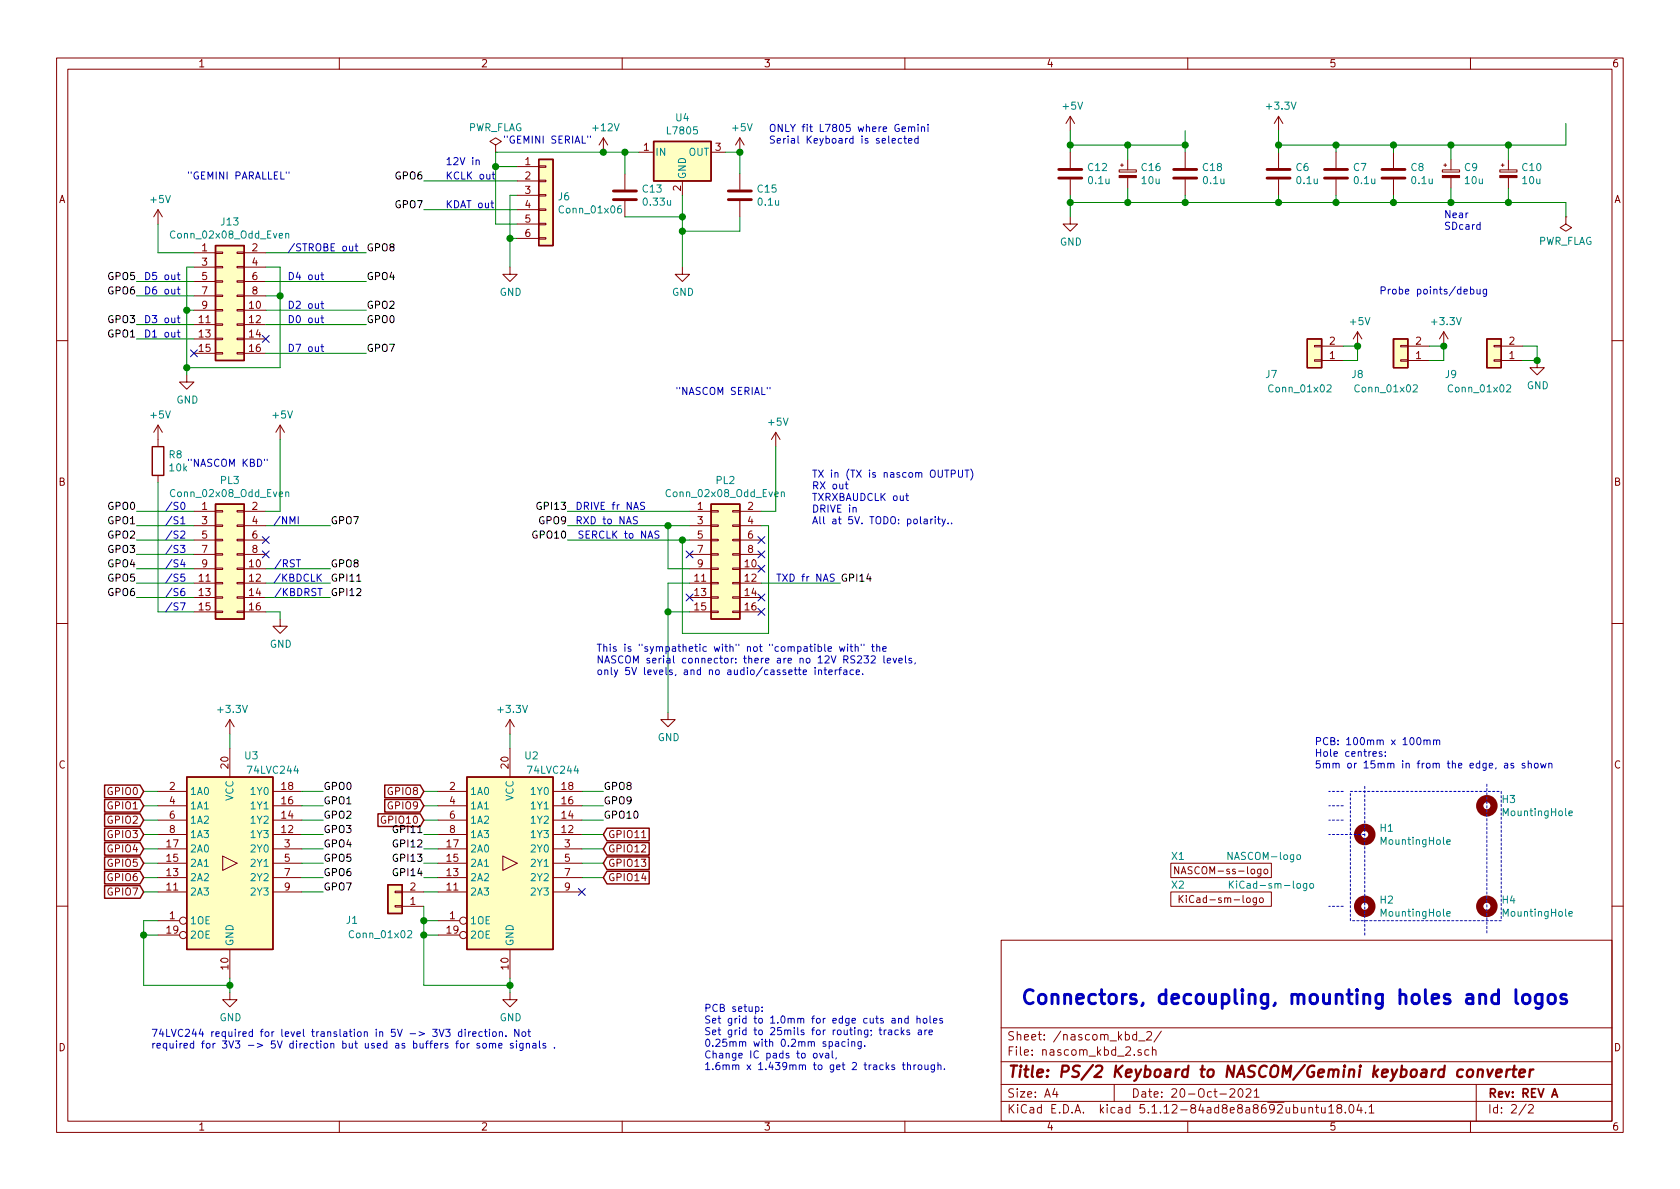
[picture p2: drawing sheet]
<svg xmlns="http://www.w3.org/2000/svg" width="297mm" height="210mm" viewBox="0 0 297 210" stroke-linecap="round" stroke-linejoin="round" font-family="sans-serif">
<g fill="none" stroke="#840000" stroke-width=".18">
<path d="M10 10.3h277v189.9h-277zM12 12.2h273v186.1h-273zM60 10.3v1.9M110 10.3v1.9M160 10.3v1.9M210 10.3v1.9M260 10.3v1.9M27.9 37.1v2.5M27.9 37.1l-.7 1.2M27.9 37.1l.8 1.2M87.6 25.6l1-.6-1-.6-1 .6 1 .6v1.3M87.6 26.9h.1"/>
<path d="M91.4 29.5h3.8M91.4 32h3.8M91.4 34.5h3.8M91.4 37.1h3.8M91.4 39.6h3.8M95.2 39.5h1.3v.2h-1.3zM95.2 37h1.3v.2h-1.3zM95.2 31.9h1.3v.2h-1.3zM95.2 29.3h1.3v.3h-1.3zM95.2 34.4h1.3v.3h-1.3zM106.7 24.4l-.8 1.2M106.7 24.4v2.5"/>
<path d="M106.7 24.4l.7 1.2M110.5 30.7v2.8M110.5 35.6v2.7M113 26.9h2.6M120.6 32v2.5M125.7 26.9h2.6M130.8 24.4l-.8 1.2M130.8 24.4v2.5M130.8 30.7v2.8M130.8 35.6v2.7M130.8 24.4l.8 1.2M189.2 38.3v1.3h1.3l-1.3 1.3-1.2-1.3h1.2"/>
<path d="M189.2 20.6v2.5M189.2 26.9v2.8M189.2 31.7v2.8M189.2 20.6l-.7 1.2M189.2 20.6l.8 1.2M197.9 30h3v.4h-3zM198.1 29.2h.5M198.4 29v.5M199.4 28.2v1.8M199.4 31.4v1.9M209.5 26.9v2.8M209.5 31.7v2.8"/>
<path d="M226.1 20.6l-.8 1.2M226.1 20.6v2.5M226.1 26.9v2.8M226.1 31.7v2.8M226.1 20.6l.7 1.2M236.2 26.9v2.8M236.2 31.7v2.8M246.4 26.9v2.8M246.4 31.7v2.8M255 30h3.1v.4h-3.1zM255.3 29.2h.5M255.5 29v.5"/>
<path d="M256.5 28.2v1.8M256.5 31.4v1.9M265.2 30h3v.4h-3zM265.4 29.2h.5M265.7 29v.5M266.7 28.2v1.8M266.7 31.4v1.9M276.9 38.3v1.3l1 .7-1 .6-1.1-.6 1.1-.7M276.9 38.3h.1M34.3 44.7h3.8M34.3 54.9h3.8M34.3 57.4h3.8"/>
<path d="M34.3 59.9h3.8M34.3 47.2h3.8M34.3 49.8h3.8M34.3 52.3h3.8M38.1 57.3h1.3v.2h-1.3zM38.1 59.8h1.3v.3h-1.3zM38.1 54.7h1.3v.3h-1.3zM38.1 49.7h1.3v.2h-1.3zM38.1 47.1h1.3v.3h-1.3zM38.1 44.6h1.3v.2h-1.3zM38.1 52.2h1.3v.2h-1.3zM41.9 57.3h1.3v.2h-1.3z"/>
<path d="M41.9 59.8h1.3v.3h-1.3zM41.9 54.7h1.3v.3h-1.3zM41.9 49.7h1.3v.2h-1.3zM41.9 47.1h1.3v.3h-1.3zM41.9 44.6h1.3v.2h-1.3zM41.9 52.2h1.3v.2h-1.3zM43.2 44.7h3.8M43.2 54.9h3.8M43.2 57.4h3.8M43.2 59.9h3.8M43.2 47.2h3.8M43.2 49.8h3.8"/>
<path d="M43.2 52.3h3.8M90.2 47.2v1.3h1.2l-1.2 1.3-1.3-1.3h1.3M91.4 42.2h3.8M95.2 42h1.3v.3h-1.3zM120.6 47.2v1.3h1.3l-1.3 1.3-1.2-1.3h1.2M240 58.7l-.7 1.2M240 58.7v2.5M240 58.7l.8 1.2M255.3 58.7l-.8 1.2M255.3 58.7v2.5M255.3 58.7l.7 1.2M10 60.2h2"/>
<path d="M27.9 75.2l-.7 1.2M27.9 75.2v3.8M27.9 75.2l.8 1.2M33 66.3v1.3h1.3l-1.3 1.2-1.3-1.2h1.3M34.3 62.5h3.8M38.1 62.4h1.3v.2h-1.3zM41.9 62.4h1.3v.2h-1.3zM43.2 62.5h3.8M49.5 75.2l-.7 1.2M49.5 75.2v2.5M49.5 75.2l.8 1.2M137.2 76.4l-.8 1.3"/>
<path d="M137.2 76.4v2.6M137.2 76.4l.7 1.3M232.4 61.1h1.3v.2h-1.3zM232.4 63.6h1.3v.3h-1.3zM233.7 63.7h3.8M233.7 61.2h3.8M247.6 61.1h1.3v.2h-1.3zM247.6 63.6h1.3v.3h-1.3zM248.9 63.7h3.8M248.9 61.2h3.8M264.2 61.1h1.2v.2h-1.2zM264.2 63.6h1.2v.3h-1.2z"/>
<path d="M265.4 63.7h3.8M265.4 61.2h3.8M271.8 63.7v1.3h1.2l-1.2 1.3-1.3-1.3h1.3M285 60.2h2M27.9 84.1v1.2M34.3 90.4h3.8M34.3 93h3.8M34.3 95.5h3.8M34.3 98h3.8M38.1 95.4h1.3v.2h-1.3zM38.1 92.8h1.3v.3h-1.3zM38.1 90.3h1.3v.2h-1.3z"/>
<path d="M38.1 97.9h1.3v.3h-1.3zM41.9 95.4h1.3v.2h-1.3zM41.9 92.8h1.3v.3h-1.3zM41.9 90.3h1.3v.2h-1.3zM41.9 97.9h1.3v.3h-1.3zM43.2 90.4h3.8M43.2 93h3.8M43.2 95.5h3.8M43.2 98h3.8M121.9 90.4h3.8M121.9 93h3.8M121.9 95.5h3.8"/>
<path d="M121.9 98h3.8M125.7 95.4h1.3v.2h-1.3zM125.7 92.8h1.3v.3h-1.3zM125.7 90.3h1.3v.2h-1.3zM125.7 97.9h1.3v.3h-1.3zM129.5 95.4h1.3v.2h-1.3zM129.5 92.8h1.3v.3h-1.3zM129.5 90.3h1.3v.2h-1.3zM129.5 97.9h1.3v.3h-1.3zM130.8 90.4h3.8M130.8 93h3.8M130.8 95.5h3.8"/>
<path d="M130.8 98h3.8M10 110.3h2M34.3 100.6h3.8M34.3 103.1h3.8M34.3 105.7h3.8M34.3 108.2h3.8M38.1 103h1.3v.2h-1.3zM38.1 105.5h1.3v.3h-1.3zM38.1 108.1h1.3v.2h-1.3zM38.1 100.5h1.3v.2h-1.3zM41.9 103h1.3v.2h-1.3zM41.9 105.5h1.3v.3h-1.3z"/>
<path d="M41.9 108.1h1.3v.2h-1.3zM41.9 100.5h1.3v.2h-1.3zM43.2 100.6h3.8M43.2 103.1h3.8M43.2 105.7h3.8M43.2 108.2h3.8M49.5 109.5v1.2h1.3l-1.3 1.3-1.2-1.3h1.2M121.9 100.6h3.8M121.9 103.1h3.8M121.9 105.7h3.8M121.9 108.2h3.8M125.7 103h1.3v.2h-1.3z"/>
<path d="M125.7 105.5h1.3v.3h-1.3zM125.7 108.1h1.3v.2h-1.3zM125.7 100.5h1.3v.2h-1.3zM129.5 103h1.3v.2h-1.3zM129.5 105.5h1.3v.3h-1.3zM129.5 108.1h1.3v.2h-1.3zM129.5 100.5h1.3v.2h-1.3zM130.8 100.6h3.8M130.8 103.1h3.8M130.8 105.7h3.8M130.8 108.2h3.8M285 110.3h2"/>
<path d="M27.9 139.9h5.1M40.6 127.2v2.6M40.6 132.3v5.1M40.6 127.2l-.7 1.3M40.6 127.2l.8 1.3M48.3 139.9h5M77.5 139.9h5M90.2 127.2v2.6M90.2 132.3v5.1M90.2 127.2l-.8 1.3M90.2 127.2l.7 1.3M97.8 139.9h5.1"/>
<path d="M118.1 126v1.2h1.3l-1.3 1.3-1.3-1.3h1.3M27.9 157.7h5.1M27.9 147.6h5.1M27.9 155.2h5.1M27.9 145h5.1M27.9 152.6h5.1M27.9 142.5h5.1M27.9 150.1h5.1M39.4 151.4l2.5 1.2-2.5 1.3zM48.3 157.7h5M48.3 147.6h5M48.3 155.2h5"/>
<path d="M48.3 145h5M48.3 152.6h5M48.3 142.5h5M48.3 150.1h5M69.8 157.6h1.3v.3h-1.3zM71.1 157.7h3.8M77.5 157.7h5M77.5 147.6h5M77.5 155.2h5M77.5 145h5M77.5 152.6h5M77.5 142.5h5"/>
<path d="M77.5 150.1h5M88.9 151.4l2.5 1.2-2.5 1.3zM97.8 157.7h5.1M97.8 147.6h5.1M97.8 155.2h5.1M97.8 145h5.1M97.8 152.6h5.1M97.8 142.5h5.1M97.8 150.1h5.1M113.5 148.1h.7M207 152.6h17.8v2.6h-17.8zM207 157.7h17.8v2.6h-17.8z"/>
<path d="M208.4 153.3v1.2l-.7-1.2v1.2M208.5 158.3v1.3M208.7 158.9l.5 .7M209.2 158.3l-.7 .8M222.1 158.8v1.1l-.2 .1h-.3M222.1 158.8h-.3l-.3 .2 .2 .6h.4M222.8 158.8h.3l.3 .2-.2 .6h-.3l-.2-.2zM223.6 153.7h.3l.3 .2-.2 .6h-.3l-.2-.2zM10 160.2h2M27.9 162.8h3.8M27.9 165.3h3.8M40.6 175.5v1.3h1.3l-1.3 1.2-1.2-1.2h1.2"/>
<path d="M40.6 167.9v5.1M69.8 160.1h1.3v.3h-1.3zM71.1 160.3h3.8M77.5 162.8h3.8M77.5 165.3h3.8M90.2 175.5v1.3h1.2l-1.2 1.2-1.3-1.2h1.3M90.2 167.9v5.1M177 166.3h108v32h-108zM285 160.2h2M60 198.3v1.9M110 198.3v1.9M160 198.3v1.9"/>
<path d="M177 194.8h108M177 191.8h108M177 187.8h108M177 181.8h108M186.5 192.5l-.4 1h1M186.8 193v1M197 191.8v3M201 183l-.4-.1-.3 .3v.6l.3 .1 .4-.1M201 182.4v1.5M201.3 184.1h1.2M201.8 185.7l-.4-.1-.2 .2 .1 .2 .5 .2v.3h-.6M202.8 182.6l.2-.2h.3l.3 .2v.2v.3l-.9 .8h.9"/>
<path d="M203.1 185.7l-.4-.1-.3 .3 .1 .6 .2 .1 .4-.1M203.8 185.7l.2-.1 .3 .1 .1 .9M203.8 185.1v1.5M205.3 182.3l-1.3 2M210 198.3v1.9M217.5 192.7l.2-.2h.4l.2 .5-.9 1h.9M219 192.7l.3-.2a.81 .81 0 0 1 .5 .6 .81 .81 0 0 1-.2 .8l-.2 .1a.79 .79 0 0 1-.4-1.3zM220.3 192.7l.2-.2h.4l.3 .5-.9 1h.9M221.8 193l.4-.5v1.5M221.8 194h.8M231.4 196l.2-.2 .4 .1 .1 .9M231.4 195.8v1"/>
<path d="M232.6 195.8h.5M232.8 195.3v1.3l.3 .2M233.7 195.8v.8a.37 .37 0 0 0 .6 .1M234.3 195.8v1M234.9 195.8l.5-.5v1.5M234.9 196.8h.9M236.7 196l-.3-.3 .1-.3a.48 .48 0 0 1 .7 .2l-.1 .3a.52 .52 0 0 0-.6 .2 .52 .52 0 0 0 0 .6l.4 .1 .3-.1a.48 .48 0 0 0-.1-.7h-.2M237.9 196.7v.1M238.7 195.5l.2-.2a.8 .8 0 0 1 .5 .8 .8 .8 0 0 1-.5 .7l-.2-.1-.2-.4zM240.3 195.2l-.4 1.1h1M240.6 195.8v1M241.4 196.7v.1"/>
<path d="M242.1 195.8l.4-.5v1.5M242.1 196.8h.8M260 198.3v1.9M261 191.8v6.5M269.8 195.2l-1.2 2M270.3 195.5l.2-.2h.3l.3 .5-.9 1h.9"/>
<circle cx="32.4" cy="165.3" r=".63"/>
<circle cx="32.4" cy="162.8" r=".63"/>
<circle cx="81.9" cy="162.8" r=".63"/>
<circle cx="81.9" cy="165.3" r=".63"/>
</g>
<path d="M274.4 194l.5-1.5 .5 1.5M274.5 193.6h.7" fill="none" stroke="#840000" stroke-width=".3"/>
<path d="M259.6 189.2a.54 .54 0 0 1 .9 .3l-.1 .6a.56 .56 0 0 1-.5 .4 .56 .56 0 0 1-.6-.4l.1-.6zM261.3 189.3a.52 .52 0 0 1 .9 .1l-.1 1M261.4 189.1l-.2 1.3M263 189.1l.3 1.3 .7-1.3M264.5 189.8l1-.2v-.4l-.6-.1-.3 .3v.9l.1 .1 .6-.1M266.4 189.1l-.1 1.3M267 189.1a.54 .54 0 0 0-.6 .4M267.4 189.1h.7M267.8 188.4l-.3 1.8 .1 .1 .4 .1M268.7 189.8l.9-.2v-.4h-.8l-.2 1 .3 .2 .5-.1M270.5 189.1l-.1 1.3M271.1 189.1a.5 .5 0 0 0-.6 .4" fill="none" stroke="#840000" stroke-width=".41"/>
<g fill="none" stroke="#840000" stroke-width=".51">
<path d="M108.5 35.3h4M108.5 33.8h4M128.8 35.3h4M128.8 33.8h4M187.2 31.5h4.1M187.2 30h4.1M207.5 31.5h4.1M207.5 30h4.1M224 31.5h4.1M224 30h4.1M234.2 31.5h4.1M234.2 30h4.1"/>
<path d="M244.3 31.5h4.1M244.3 30h4.1"/>
</g>
<g fill="none" stroke="#840000" stroke-width="1.3">
<circle cx="241.3" cy="147.6" r="1.27"/>
<circle cx="262.9" cy="142.5" r="1.27"/>
<circle cx="241.3" cy="160.3" r="1.27"/>
<circle cx="262.9" cy="160.3" r="1.27"/>
</g>
<g fill="none" stroke="#008484" stroke-width=".18">
<path d="M109.8 36.4l-.4 .1a.87 .87 0 0 0 0 1.2l.5-.2v-.5l-.5-.1-.2 .2M50.5 41.4l.2-.1h.3l.1 .8M50.5 41.3v.8M234.6 68.2l.5-.2 .3 .4-.1 .2-.7 .7h.8M249.9 68.2l.5-.2 .2 .4-.1 .2-.7 .7h.8M266.4 68.2l.5-.2 .2 .4v.2l-.8 .7h.8M50.5 87.1l.2-.1h.3l.1 .8M50.5 87v.8M138.2 87.1l.1-.1h.3l.1 .8M138.2 87v.8M217.4 155.8v1.3M217.6 156.4l.5 .7"/>
<path d="M218.1 155.8l-.7 .7M229.3 151.3l.2-.2 .4 .2v.5l-.1 .1-.3 .1-.2-.1zM231 156.2v1.2l-.2 .1-.3-.1M231 156.3l-.3-.1-.3 .3 .2 .5h.4M231.7 156.3l.3-.1 .3 .3-.2 .5-.3 .1-.2-.3zM255.8 148.9l.6-.1v-.3h-.4l-.2 .2 .1 .6h.5M277.4 143.8l.6-.1v-.2l-.4-.1-.2 .2 .1 .6h.5M72.1 164.7l.5-.1 .2 .3-.1 .2-.7 .7h.8M255.8 161.6l.6-.1v-.3h-.4l-.2 .2 .1 .6h.5M277.4 161.6l.6-.1v-.3h-.4l-.2 .2 .1 .6h.5"/>
</g>
<g fill="#840000" stroke="#840000" stroke-width=".18">
<path d="M197.9 31h3v.4h-3z"/>
<path d="M265.2 31h3v.4h-3z"/>
<path d="M255 31h3.1v.4h-3.1z"/>
</g>
<g fill="#ffffc2" stroke="#ffffc2" stroke-width=".18">
<path d="M125.7 89.1h5.1v20.4h-5.1z"/>
<path d="M38.1 89.1h5.1v20.4h-5.1z"/>
<path d="M95.2 28.2h2.6v15.2h-2.6z"/>
<path d="M38.1 43.4h5.1v20.3h-5.1z"/>
<path d="M68.6 156.5h2.5v5h-2.5z"/>
<path d="M82.5 137.4h15.3v30.5h-15.3z"/>
<path d="M33 137.4h15.3v30.5h-15.3z"/>
<path d="M262.9 59.9h2.5v5.1h-2.5z"/>
<path d="M246.4 59.9h2.5v5.1h-2.5z"/>
<path d="M231.1 59.9h2.6v5.1h-2.6z"/>
<path d="M115.6 25h10.1v7h-10.1z"/>
</g>
<g fill="none" stroke="#840000" stroke-width=".25">
<path d="M95.2 28.2h2.6v15.2h-2.6zM115.6 25h10.1v7h-10.1zM38.1 43.4h5.1v20.3h-5.1zM231.1 59.9h2.6v5.1h-2.6zM246.4 59.9h2.5v5.1h-2.5zM262.9 59.9h2.5v5.1h-2.5zM26.9 79h2.1v5.1h-2.1zM38.1 89.1h5.1v20.4h-5.1zM125.7 89.1h5.1v20.4h-5.1zM18.5 138.8h6.3l.6 1.1-.6 1.2h-6.3zM33 137.4h15.3v30.5h-15.3zM68 138.8h6.3l.6 1.1-.6 1.2h-6.3z"/>
<path d="M82.5 137.4h15.3v30.5h-15.3zM18.5 141.4h6.3l.6 1.1-.6 1.1h-6.3zM18.5 143.9h6.3l.6 1.1-.6 1.1h-6.3zM18.5 146.5h6.3l.6 1.1-.6 1.1h-6.3zM18.5 149h6.3l.6 1.1-.6 1.1h-6.3zM18.5 151.5h6.3l.6 1.1-.6 1.2h-6.3zM18.5 154.1h6.3l.6 1.1-.6 1.1h-6.3zM18.5 156.6h6.3l.6 1.1-.6 1.1h-6.3zM66.8 143.9h7.5l.6 1.1-.6 1.1h-7.5zM68 141.4h6.3l.6 1.1-.6 1.1h-6.3zM68.6 156.5h2.5v5h-2.5zM107.3 146.5h7.5v2.2h-7.5l-.6-1.1z"/>
<path d="M107.3 149h7.5v2.2h-7.5l-.6-1.1zM107.3 151.5h7.5v2.3h-7.5l-.6-1.2zM107.3 154.1h7.5v2.2h-7.5l-.6-1.1z"/>
</g>
<path d="M237.5 139.9h-2.6M238.8 139.9h26.6M262.9 138.7v26.6M265.4 139.9v22.9M237.5 145h-2.6M237.5 142.5h-2.6M241.3 147.6h-6.4M237.5 160.3h-2.6M238.8 162.8v-22.9M241.3 165.3v-26.6M265.4 162.8h-26.6" fill="none" stroke="#0000c2" stroke-width=".18" stroke-dasharray=".4 .4"/>
<g fill="none" stroke="#008400" stroke-width=".18">
<path d="M27.9 39.6v5.1h6.4M74.9 37.1h16.5M74.9 32h16.5M87.6 29.5h3.8M91.4 34.5h-1.2v12.7M110.5 26.9v3.8M110.5 38.3h10.1M113 26.9h-25.4v12.7h3.8M120.6 34.5v12.7M128.3 26.9h2.5v3.8M130.8 38.3v2.6h-10.2M189.2 23.1v3.8"/>
<path d="M189.2 34.5v3.8M189.2 25.6h20.3M189.2 35.8h87.7v2.5M199.4 25.6v2.6M199.4 33.3v2.5M209.5 23.1v3.8M209.5 34.5v1.3M226.1 23.1v3.8M226.1 34.5v1.3M236.2 25.6v1.3M236.2 34.5v1.3M246.4 25.6v1.3"/>
<path d="M246.4 34.5v1.3M256.5 25.6v2.6M256.5 33.3v2.5M266.7 25.6v2.6M266.7 33.3v2.5M276.9 21.8v3.8h-50.8M24.1 57.4h10.2M24.1 49.8h10.2M24.1 59.9h10.2M24.1 52.3h10.2M33 54.9h1.3M34.3 47.2h-1.3v19.1"/>
<path d="M47 44.7h17.8M47 54.9h17.8M47 57.4h17.8M47 49.8h17.8M47 52.3h2.5M47 47.2h2.5v17.8h-16.5M90.2 42.2h1.2M47 62.5h17.8M49.5 77.7v12.7h-2.5M137.2 79v11.4h-2.6M237.5 61.2h2.5v2.5h-2.5M252.7 61.2h2.6v2.5h-2.6"/>
<path d="M269.2 61.2h2.6v2.5h-2.6M24.1 93h10.2M24.1 95.5h10.2M24.1 90.4h10.2M24.1 98h10.2M27.9 85.3v22.9h6.4M47 93h11.4M100.3 93h21.6M100.3 95.5h21.6M100.3 90.4h21.6M118.1 93v7.6h3.8M134.6 93h1.3v19h-15.3v-16.5"/>
<path d="M24.1 103.1h10.2M24.1 100.6h10.2M24.1 105.7h10.2M47 103.1h11.4M47 100.6h11.4M47 105.7h11.4M47 108.2h2.5v1.3M118.1 108.2h3.8M121.9 103.1h-3.8v22.9M134.6 103.1h14M25.4 139.9h2.5M40.6 129.8v2.5"/>
<path d="M53.3 139.9h3.8M74.9 139.9h2.6M90.2 129.8v2.5M102.9 139.9h3.8M25.4 145h2.5M25.4 142.5h2.5M25.4 157.7h2.5M25.4 155.2h2.5M25.4 152.6h2.5M25.4 147.6h2.5M25.4 150.1h2.5M53.3 145h3.8"/>
<path d="M53.3 142.5h3.8M53.3 157.7h3.8M53.3 155.2h3.8M53.3 152.6h3.8M53.3 147.6h3.8M53.3 150.1h3.8M74.9 145h2.6M74.9 142.5h2.6M74.9 157.7h2.6M74.9 155.2h2.6M74.9 152.6h2.6M74.9 147.6h2.6"/>
<path d="M74.9 150.1h2.6M102.9 145h3.8M102.9 142.5h3.8M102.9 155.2h3.8M102.9 152.6h3.8M102.9 147.6h3.8M102.9 150.1h3.8M25.4 165.3h2.5M27.9 162.8h-2.5v11.4h15.2M40.6 173v2.5M74.9 160.3v13.9h15.3M74.9 162.8h2.6"/>
<path d="M74.9 165.3h2.6M90.2 173v2.5"/>
</g>
<path d="M63.1 102.8h.7" fill="none" stroke="#000" stroke-width=".18"/>
<path d="M268 175v2.1l.1 .3 .3 .1M269.4 175.9a.7 .7 0 0 1 1.1 .4v.7a.68 .68 0 0 1-.7 .5 .68 .68 0 0 1-.6-.5v-.7zM272.6 175.8v2a.69 .69 0 0 1-1 .4M272.6 175.9a.79 .79 0 0 0-1.2 .4v.7l.2 .3a.79 .79 0 0 0 1 .1M273.8 176.1a.69 .69 0 0 1 1.2 .2v.7a.67 .67 0 0 1-.6 .5 .67 .67 0 0 1-.7-.5zM276.9 175.9a.61 .61 0 0 0-1 .3l.2 .3 .6 .2 .2 .1 .1 .2-.1 .4-.2 .1-.8-.1" fill="none" stroke="#0000c2" stroke-width=".51"/>
<g fill="none" stroke="#0000c2" stroke-width=".18">
<path d="M50.6 30.4v.3M51.1 30.4v.3M84.2 28.4l.2-.1h.3v.8M86.8 35.9h.5M87 35.5v1.1l.3 .1M87 30.8h.5M87.2 30.4v1.1l.3 .2M103.9 24v.3M104.4 24v.3M157.7 24.9l.6-.1v-.3h-.4l-.2 .2 .1 .6h.5M159.4 24.5h-.3l-.3 .2 .1 .6h.5M159.5 22.8l.6-.1-.1-.2-.3-.1-.2 .2v.6h.5"/>
<path d="M159.8 24.5h.5M160 24v1.1l.3 .2M160.6 22.5l.2-.1 .3 .1 .1 .8M160.6 24.9l.6-.1v-.3h-.4l-.2 .2 .1 .6h.5M160.6 22.4v.9M161.2 22.6l.2-.2 .2 .1 .1 .8M162.3 22v.1M162.3 24.5h-.3l-.3 .2 .1 .6h.5M162.3 22.4v.9M162.3 24v1.3M162.9 22.5l.2-.1 .3 .1 .1 .8M162.9 22.4v.9"/>
<path d="M164.1 22v.1M164.1 22.4v.9M261.7 39.8l-.4-.1-.2 .2 .1 .6h.5M261.7 39.3v1.3M31.3 56.2h.5M31.3 48.6h.5M31.3 51.1h.5M31.3 58.8h.5M31.5 48.2v1.1l.3 .1M31.5 50.7v1.1l.3 .2M31.5 55.8v1.1l.3 .2M31.5 58.3v1.1l.3 .2"/>
<path d="M56.7 56.2h.5M56.7 53.7h.5M56.7 48.6h.5M56.9 55.8v1.1l.3 .2M56.9 53.3v1.1l.3 .1M56.9 48.2v1.1l.3 .1M61.8 43.5l.1 .8 .3 .1 .2-.2M62.4 43.5v.9M62.8 43.5h.5M63 43.1v1.1l.3 .2M260 51.2l.3-.1 .3 .3-.1 .5h-.5M260 50.7v1.3"/>
<path d="M261.1 51.1l.1 .8 .3 .1 .2-.1M261.7 51.1v.9M262.8 51.1v1.1l-.2 .2-.3-.1M262.8 51.2l-.3-.1-.3 .3 .2 .5h.4M56.7 61.3h.5M56.9 60.9v1.1l.3 .1M136.1 68.5v.3M30.4 96.4l-1.1 1.6M30.4 93.8l-1.1 1.7M30.4 91.3l-1.1 1.6M30.4 88.8l-1.1 1.6M30.4 98.9l-1.1 1.7"/>
<path d="M46.8 81.2v.3M47.2 81.2v.3M49.7 98.9l-1.1 1.7M52.7 91.4v1.2M102.1 88.8a.64 .64 0 0 1 .7 .7 .64 .64 0 0 1-.7 .6zM102.1 92h.6l.1-.2-.1-.3-.2-.1h-.4v1.2M102.4 92l.4 .6M103.1 94l-.5-.1-.2 .1v.4l.6 .2 .1 .3-.3 .3-.4-.1M149.4 85.6h.5M149.6 85.2v1.1l.3 .2M150.8 89.9l.2-.2 .3 .1 .1 .8M160.1 87.7h.5"/>
<path d="M160.3 87.2v1.1l.3 .2M164.6 91.8v.8M164.9 91.8h-.2l-.1 .2M165.4 91.4v.1M165.4 91.8v.8M165.8 91.8h.4M165.9 91.4v1.1l.3 .1M166.5 91.8l.4 .8M167.2 91.8l-.5 1.1-.2 .2M167.6 92.5v.1M168.2 83.8l.7-.1v-.4l-.2-.2h-.5v1.3M168.2 92.5v.1"/>
<path d="M169.5 83.1v1.1l.2 .2h.3l.2-.2v-1.1M170.6 83.1h.7M171 83.1v1.3M171.6 83a1.4 1.4 0 0 1 0 1.9M30.4 104l-1.1 1.6M30.4 101.5l-1.1 1.6M30.4 106.5l-1.1 1.7M49.6 101.5l-1.1 1.6M49.7 104l-1.1 1.6M144.1 118.5v.8M144.7 118.6l.2-.1h.3l.1 .8M144.7 118.5v.8"/>
<path d="M145.7 118.5h.5M145.8 113.9v1.1l.2 .2M145.9 118v1.1l.3 .2M146.4 114.8l.6-.2v-.2l-.4-.1-.2 .2 .1 .6h.5M146.5 118.9l.6-.1v-.3h-.4l-.2 .1 .1 .6h.5M147.5 101.6l-.5-.1-.2 .1 .1 .5 .5 .2 .1 .3-.2 .2-.5-.1M147.7 118.5v.8M148.1 118.5l-.4 .2M148.3 118.5h.5M148.4 114.3l.3 .9 .2-.6 .2 .6 .3-.9M148.8 118l-.3 .2v1.1M149.2 118.5h.5v.8"/>
<path d="M149.7 118.8h-.4l-.2 .2 .1 .2h.5M149.9 113.9v.1M149.9 114.3v.9M150.3 114.3h.5M150.5 113.9v1.1l.3 .2M150.9 118.5h-.4l-.2 .2 .1 .5h.5M151.2 114.5l.2-.2 .3 .1v.8M151.2 113.9v1.3M151.4 118.9l.6-.1-.1-.3h-.3l-.2 .1v.6h.5M151.6 116.1l.5-.1 .2 .3-.7 .9h.7M152.3 113.9v.3M152.5 119.2v.1"/>
<path d="M152.8 116h.7l-.4 .5 .4 .1-.1 .6h-.4l-.2-.1M152.8 113.9v.3M154 116.1l.5-.1 .2 .1 .1 .2-.1 .2-.7 .7h.8M154.1 114.3h.5M154.3 113.9v1.1l.3 .2M155 114.5l.2-.2 .3 .1v.8M155 113.9v1.3M156.1 114.8l.6-.2-.1-.2-.3-.1-.2 .2 .1 .6h.4M156.3 116v1.1l.2 .1M156.9 116.8l.6-.1-.1-.2-.4-.1-.1 .2v.6h.5M157.9 116.4l.3 .8 .3-.8M158.9 116.8l.6-.1v-.2l-.4-.1-.2 .2 .1 .6h.5"/>
<path d="M160.1 116v1.1l.2 .1M161.2 116.5l-.3-.1-.2 .2 .1 .2 .4 .1v.3h-.5M161.8 117.2l-.1 .2M242.7 133.3l.7-.1-.1-.2-.4-.1-.2 .2 .1 .6h.5M244.3 133l-.3-.1-.2 .2 .1 .2 .4 .1v.3h-.5M244.9 133.6v.2M244.9 133v.1M250.6 130.6l.2-.2a.67 .67 0 0 1 .4 .7 .67 .67 0 0 1-.4 .6l-.3-.2v-.3zM251.8 131l.1-.1h.3l.1 .8M251.8 130.9v.8M252.3 131l.2-.1h.3l.1 .8M253.5 131l.1-.1h.3l.1 .8"/>
<path d="M253.5 130.9v.8M254 131l.2-.1h.3l.1 .8M266 135h.5l.1 .8M266.6 135.3h-.4l-.2 .2v.3h.6M267.6 135h-.3l-.2 .1 .1 .2 .4 .2v.3h-.5M269.6 135h-.3l-.2 .1 .1 .2 .4 .2v.3h-.5M270.2 135.1l.2-.1h.3l.1 .8M270.2 134.5v1.3M271.3 135.1l.3-.1h.3l.1 .2-.1 .6h-.3l-.3-.1zM272.4 135l.2 .8 .3-.6 .2 .6 .3-.8M273.8 135.1l.2-.1h.3l.1 .8M273.8 135v.8"/>
<path d="M133.6 178.1l.4-.1 .2 .3-.1 .5h-.5M134.7 178.7v.2M134.7 178.1v.1M160.6 179.6v1.3M162.1 179.6v1.3M164.4 179.6v1.1l.2 .2M78.8 182h.8l-.4 .5 .3 .1v.6l-.5 .1-.2-.1M81.5 184.6l.1-.1 .4 .1 .1 .5-.2 .2h-.3l-.1-.1zM81.6 182.5l-.3-.1-.2 .3 .1 .5h.4M81.6 182v1.3M82.2 182v.1M82.2 182.4v.9"/>
<path d="M82.6 184.5v.8M82.9 182.4v.9M83 184.5l-.4 .2M83.2 182.4l-.3 .3M83.6 182.8l.6-.1-.1-.2-.3-.1-.2 .2v.6h.5M84.8 184.6l-.3-.1-.2 .2 .1 .2 .4 .1v.3h-.5M85.3 182.5l-.4-.1-.2 .3 .1 .5h.5M85.4 184.6l.4-.1 .2 .2-.1 .6h-.3l-.2-.1zM85.6 182.4h.5M85.8 182v1.1l.3 .2M86.5 182v.1M86.5 184.6l.2-.1 .3 .1 .1 .7"/>
<path d="M86.5 182.4v.9M86.5 184.5v.8M87.1 184.7l.2-.2 .3 .1v.7M87.2 182.5l.3-.1 .3 .3-.2 .5-.3 .1-.2-.1zM88.2 184.9l.6-.1-.1-.2-.3-.1-.2 .2v.6h.5M88.3 182.6l.2-.2 .3 .1v.8M88.3 182.4v.9M89.5 183.2v.1M90.7 184.6l-.3-.1-.2 .2 .1 .2 .4 .1v.3h-.5M91.3 184.1v.1M91.3 184.5v.8M91.7 182v1.3l-.7-1.3v1.3"/>
<path d="M92.4 182.5l.3-.1 .3 .3-.2 .5-.3 .1-.2-.2zM92.5 184.5v1l-.3 .3-.3-.1M92.5 184.6l-.4-.1-.2 .2 .1 .6h.5M93.1 184.6l.2-.1 .2 .1 .1 .7M93.1 184.5v.8M93.3 182.4h.5M93.5 182v1.1l.3 .2M94.2 184.6h.5l.1 .7M94.8 184.8l-.5 .1-.1 .1 .1 .3h.5M95.4 184.1v1.1l.2 .1M96.5 184.6l-.3-.1-.2 .2v.2l.5 .1v.3h-.5M98 185.2v.1"/>
<path d="M143.9 186.4l.2-.1 .3 .1 .1 .5-.2 .1-.2 .1-.2-.1zM144.9 186.3l.3 .8 .3-.8M146 186.3h.5v.8M146.5 186.6h-.4l-.2 .2 .1 .2h.5M147.1 185.8v1.1l.2 .2M147.8 184.2h.4l.1 .8M147.9 187l-.1 .3M148.3 184.5l-.4 .1-.2 .1 .1 .3h.5M149.4 184.2h-.3l-.3 .2 .1 .6h.5M150 184.2v.8M150.6 184.3l.2-.1h.3v.8M150.6 184.2v.8"/>
<path d="M152.3 184.2l-.1 1.1-.2 .2-.3-.1M152.3 184.2h-.4l-.2 .2 .1 .6h.5M152.9 184.9v.1M155.4 182.1h.5M155.6 181.7v1.1l.3 .2M156.3 182.1v.9M156.7 182.1l-.4 .3M157.1 182.2h.5l.1 .8M157.7 182.4l-.4 .1-.3 .2 .1 .2h.6M157.7 180.1h.5l.1 .8M158.1 188.4l-.3-.1-.1 .2v.2l.4 .1v.3h-.4M158.3 180.4h-.5l-.1 .2 .1 .3h.5"/>
<path d="M158.8 182.2l-.4-.1-.2 .3 .1 .5h.5M158.9 180.2l.2-.1h.3v.8M158.9 180.1v.8M159.4 181.7v1.3M159.5 182.5l.3 .5M159.5 188.3h.5M159.7 187.9v1.1l.3 .1M159.8 182.1l-.4 .5M160.5 188.4l.1-.1 .3 .1 .1 .7M160.5 187.9v1.2M160.6 180.1h-.4l-.2 .2 .1 .6h.5M160.8 182.2l-.3-.1-.2 .2 .1 .2 .4 .1v.3h-.5"/>
<path d="M161.6 188.3v.8M162 188.3l-.4 .2M162.1 180.2l.2-.1h.3l.1 .8M162.4 182.2h.5v.8M162.4 188.4l.3-.1 .3 .2-.1 .6h-.3l-.2-.1zM162.9 182.4l-.4 .1-.2 .2 .1 .2h.5M163.3 180.1h.4l.1 .1v.7h-.3l-.3-.2zM163.5 188.3l.1 .8h.3l.2-.1M163.5 182.1v.9M163.9 182.1l-.4 .3M164.1 188.3v.8M164.3 182.5l.6-.1-.1-.2-.4-.1-.1 .2v.6h.5"/>
<path d="M165 180.5l.7-.1-.1-.3h-.4l-.2 .2 .1 .6h.5M165.2 188.3v1l-.2 .3-.3-.1M165.2 188.4l-.3-.1-.3 .2 .1 .6h.5M165.8 188.4l.2-.1 .3 .1 .1 .7M165.8 187.9v1.2M166.6 180.1h-.3l-.2 .2 .1 .1 .4 .2v.3h-.5M167 189v.1"/>
</g>
<g fill="#008400" stroke="#008400" stroke-width=".25">
<circle cx="33" cy="54.9" r=".51"/>
<circle cx="266.7" cy="35.8" r=".51"/>
<circle cx="49.5" cy="52.3" r=".51"/>
<circle cx="33" cy="65" r=".51"/>
<circle cx="266.7" cy="25.6" r=".51"/>
<circle cx="256.5" cy="35.8" r=".51"/>
<circle cx="256.5" cy="25.6" r=".51"/>
<circle cx="246.4" cy="35.8" r=".51"/>
<circle cx="246.4" cy="25.6" r=".51"/>
<circle cx="90.2" cy="42.2" r=".51"/>
<circle cx="226.1" cy="25.6" r=".51"/>
<circle cx="236.2" cy="25.6" r=".51"/>
<circle cx="90.2" cy="174.2" r=".51"/>
<circle cx="236.2" cy="35.8" r=".51"/>
<circle cx="226.1" cy="35.8" r=".51"/>
<circle cx="189.2" cy="35.8" r=".51"/>
<circle cx="209.6" cy="35.8" r=".51"/>
<circle cx="118.1" cy="108.2" r=".51"/>
<circle cx="106.7" cy="26.9" r=".51"/>
<circle cx="271.8" cy="63.7" r=".51"/>
<circle cx="255.3" cy="61.2" r=".51"/>
<circle cx="74.9" cy="162.8" r=".51"/>
<circle cx="240" cy="61.2" r=".51"/>
<circle cx="40.6" cy="174.2" r=".51"/>
<circle cx="120.7" cy="95.5" r=".51"/>
<circle cx="209.6" cy="25.6" r=".51"/>
<circle cx="199.4" cy="35.8" r=".51"/>
<circle cx="189.2" cy="25.6" r=".51"/>
<circle cx="199.4" cy="25.6" r=".51"/>
<circle cx="25.4" cy="165.3" r=".51"/>
<circle cx="120.7" cy="40.9" r=".51"/>
<circle cx="120.7" cy="38.3" r=".51"/>
<circle cx="130.8" cy="26.9" r=".51"/>
<circle cx="110.5" cy="26.9" r=".51"/>
<circle cx="118.1" cy="93" r=".51"/>
<circle cx="74.9" cy="165.3" r=".51"/>
<circle cx="87.6" cy="29.5" r=".51"/>
</g>
<g fill="none" stroke="#000084" stroke-width=".18">
<path d="M46.4 59.3l1.2 1.2M47.6 59.3l-1.2 1.2M33.7 61.9l1.2 1.2M34.9 61.9l-1.2 1.2M46.4 94.9l1.2 1.2M46.4 97.4l1.2 1.2M47.6 94.9l-1.2 1.2M47.6 97.4l-1.2 1.2M121.3 97.4l1.2 1.2M122.5 97.4l-1.2 1.2M134 94.9l1.2 1.2M134 100l1.2 1.2"/>
<path d="M134 97.4l1.2 1.2M135.2 94.9l-1.2 1.2M135.2 100l-1.2 1.2M135.2 97.4l-1.2 1.2M121.3 105l1.2 1.3M122.5 105l-1.2 1.3M134 107.6l1.2 1.2M134 105l1.2 1.3M135.2 107.6l-1.2 1.2M135.2 105l-1.2 1.3M102.3 157.1l1.2 1.2M103.5 157.1l-1.2 1.2"/>
</g>
<text font-size="3.5" fill="#0000c2" x="180.3" y="177.6">Connectors, decoupling, mounting holes and logos</text>
<text font-size="2.8" fill="#840000" x="178" y="190.5">Title: PS/2 Keyboard to NASCOM/Gemini keyboard converter</text>
<g font-size="2.1" fill="#840000">
<text x="178" y="184">Sheet: /nascom_kbd_2/</text>
<text x="178" y="186.7">File: nascom_kbd_2.sch</text>
<text x="178" y="196.9">KiCad E.D.A. kicad 5.1.12-84ad8e8a8692ubuntu18.04.1</text>
<text x="178" y="194.1">Size: A4</text>
<text x="200" y="194.1">Date: 20-Oct-2021</text>
<text x="263" y="194.1">Rev: REV A</text>
<text x="263" y="196.9">Id: 2/2</text>
</g>
<g font-size="1.8" fill="#840000">
<text x="35" y="11.9">1</text>
<text x="85" y="11.9">2</text>
<text x="135" y="11.9">3</text>
<text x="185" y="11.9">4</text>
<text x="235" y="11.9">5</text>
<text x="285" y="11.9">6</text>
<text x="92.9" y="29.2">1</text>
<text x="113.8" y="26.7">1</text>
<text x="126.5" y="26.7">3</text>
<text x="10.4" y="35.9">A</text>
<text x="92.9" y="31.7">2</text>
<text x="92.9" y="34.3">3</text>
<text x="120.4" y="33.8" transform="rotate(-90 120.4 33.8)">2</text>
<text x="285.4" y="35.9">A</text>
<text x="92.9" y="36.8">4</text>
<text x="92.9" y="39.4">5</text>
<text x="92.9" y="41.9">6</text>
<text x="35.7" y="44.4">1</text>
<text x="35.7" y="47">3</text>
<text x="44.6" y="44.4">2</text>
<text x="44.6" y="47">4</text>
<text x="35.7" y="49.5">5</text>
<text x="35.7" y="52.1">7</text>
<text x="44.6" y="49.5">6</text>
<text x="44.6" y="52.1">8</text>
<text x="35.2" y="57.1">11</text>
<text x="35.2" y="59.7">13</text>
<text x="35.7" y="54.6">9</text>
<text x="44.1" y="54.6">10</text>
<text x="44.1" y="57.1">12</text>
<text x="44.1" y="59.7">14</text>
<text x="35.2" y="62.2">15</text>
<text x="44.1" y="62.2">16</text>
<text x="235.1" y="63.5">1</text>
<text x="235.1" y="61">2</text>
<text x="250.3" y="63.5">1</text>
<text x="250.3" y="61">2</text>
<text x="266.9" y="63.5">1</text>
<text x="266.9" y="61">2</text>
<text x="10.4" y="85.9">B</text>
<text x="285.4" y="85.9">B</text>
<text x="35.7" y="90.2">1</text>
<text x="35.7" y="92.7">3</text>
<text x="35.7" y="95.2">5</text>
<text x="44.6" y="90.2">2</text>
<text x="44.6" y="92.7">4</text>
<text x="44.6" y="95.2">6</text>
<text x="123.3" y="90.2">1</text>
<text x="123.3" y="92.7">3</text>
<text x="123.3" y="95.2">5</text>
<text x="132.2" y="90.2">2</text>
<text x="132.2" y="92.7">4</text>
<text x="132.2" y="95.2">6</text>
<text x="35.7" y="97.8">7</text>
<text x="35.7" y="100.3">9</text>
<text x="44.1" y="100.3">10</text>
<text x="44.6" y="97.8">8</text>
<text x="123.3" y="97.8">7</text>
<text x="123.3" y="100.3">9</text>
<text x="131.7" y="100.3">10</text>
<text x="132.2" y="97.8">8</text>
<text x="35.2" y="102.9">11</text>
<text x="35.2" y="105.4">13</text>
<text x="35.2" y="107.9">15</text>
<text x="44.1" y="102.9">12</text>
<text x="44.1" y="105.4">14</text>
<text x="44.1" y="107.9">16</text>
<text x="122.9" y="102.9">11</text>
<text x="122.9" y="105.4">13</text>
<text x="122.9" y="107.9">15</text>
<text x="131.7" y="102.9">12</text>
<text x="131.7" y="105.4">14</text>
<text x="131.7" y="107.9">16</text>
<text x="10.4" y="135.9">C</text>
<text x="40.4" y="135.8" transform="rotate(-90 40.4 135.8)">20</text>
<text x="89.9" y="135.8" transform="rotate(-90 89.9 135.8)">20</text>
<text x="285.4" y="135.9">C</text>
<text x="19.2" y="143.1">GPIO1</text>
<text x="19.2" y="140.6">GPIO0</text>
<text x="30" y="139.7">2</text>
<text x="30" y="142.2">4</text>
<text x="49.8" y="142.2">16</text>
<text x="49.8" y="139.7">18</text>
<text x="68.7" y="140.6">GPIO8</text>
<text x="68.7" y="143.1">GPIO9</text>
<text x="79.5" y="139.7">2</text>
<text x="79.5" y="142.2">4</text>
<text x="99.4" y="142.2">16</text>
<text x="99.4" y="139.7">18</text>
<text x="19.2" y="145.7">GPIO2</text>
<text x="19.2" y="148.2">GPIO3</text>
<text x="29.5" y="149.9">17</text>
<text x="30" y="144.8">6</text>
<text x="30" y="147.3">8</text>
<text x="49.8" y="147.3">12</text>
<text x="49.8" y="144.8">14</text>
<text x="50.3" y="149.9">3</text>
<text x="67.7" y="145.7">GPIO10</text>
<text x="79" y="149.9">17</text>
<text x="79.5" y="144.8">6</text>
<text x="79.5" y="147.3">8</text>
<text x="99.4" y="147.3">12</text>
<text x="99.4" y="144.8">14</text>
<text x="99.8" y="149.9">3</text>
<text x="107.5" y="148.2">GPIO11</text>
<text x="19.2" y="150.7">GPIO4</text>
<text x="19.2" y="153.3">GPIO5</text>
<text x="19.2" y="155.8">GPIO6</text>
<text x="29.5" y="154.9">13</text>
<text x="29.5" y="152.4">15</text>
<text x="50.3" y="152.4">5</text>
<text x="50.3" y="154.9">7</text>
<text x="79" y="154.9">13</text>
<text x="79" y="152.4">15</text>
<text x="99.8" y="152.4">5</text>
<text x="99.8" y="154.9">7</text>
<text x="107.5" y="150.7">GPIO12</text>
<text x="107.5" y="153.3">GPIO13</text>
<text x="107.5" y="155.8">GPIO14</text>
<text x="208.5" y="154.6">NASCOM-ss-logo</text>
<text x="19.2" y="158.4">GPIO7</text>
<text x="29.5" y="157.5">11</text>
<text x="50.3" y="157.5">9</text>
<text x="72.5" y="160">1</text>
<text x="72.5" y="157.5">2</text>
<text x="79" y="157.5">11</text>
<text x="99.8" y="157.5">9</text>
<text x="209.6" y="159.7">KiCad-sm-logo</text>
<text x="29.5" y="165.1">19</text>
<text x="30" y="162.6">1</text>
<text x="79" y="165.1">19</text>
<text x="79.5" y="162.6">1</text>
<text x="40.4" y="171.4" transform="rotate(-90 40.4 171.4)">10</text>
<text x="89.9" y="171.4" transform="rotate(-90 89.9 171.4)">10</text>
<text x="10.4" y="185.9">D</text>
<text x="285.4" y="185.9">D</text>
<text x="35" y="199.9">1</text>
<text x="85" y="199.9">2</text>
<text x="135" y="199.9">3</text>
<text x="185" y="199.9">4</text>
<text x="235" y="199.9">5</text>
<text x="285" y="199.9">6</text>
</g>
<g font-size="1.8" fill="#008484">
<text x="82.7" y="23.2">PWR_FLAG</text>
<text x="105" y="23.2">+12V</text>
<text x="118.2" y="23.8">L7805</text>
<text x="119.5" y="21.5">U4</text>
<text x="129.6" y="23.2">+5V</text>
<text x="188" y="19.4">+5V</text>
<text x="224.1" y="19.4">+3.3V</text>
<text x="115.8" y="27.6">IN</text>
<text x="121.7" y="27.6">OUT</text>
<text x="26.7" y="35.9">+5V</text>
<text x="98.8" y="35.4">J6</text>
<text x="113.7" y="34.1">C13</text>
<text x="121.3" y="31.7" transform="rotate(-90 121.3 31.7)">GND</text>
<text x="134" y="34.1">C15</text>
<text x="192.4" y="30.2">C12</text>
<text x="192.6" y="32.6">0.1u</text>
<text x="201.9" y="30.2">C16</text>
<text x="202" y="32.6">10u</text>
<text x="212.8" y="30.2">C18</text>
<text x="212.9" y="32.6">0.1u</text>
<text x="229.2" y="30.2">C6</text>
<text x="229.4" y="32.6">0.1u</text>
<text x="239.3" y="30.2">C7</text>
<text x="239.5" y="32.6">0.1u</text>
<text x="249.5" y="30.2">C8</text>
<text x="249.7" y="32.6">0.1u</text>
<text x="259" y="30.2">C9</text>
<text x="259.1" y="32.6">10u</text>
<text x="269.2" y="30.2">C10</text>
<text x="269.3" y="32.6">10u</text>
<text x="39.2" y="39.9">J13</text>
<text x="99.2" y="37.7">Conn_01x06</text>
<text x="113.9" y="36.4">0.33u</text>
<text x="134.1" y="36.4">0.1u</text>
<text x="30.6" y="42.2">Conn_02x08_Odd_Even</text>
<text x="187.4" y="43.4">GND</text>
<text x="271.9" y="43.3">PWR_FLAG</text>
<text x="88.3" y="52.3">GND</text>
<text x="118.8" y="52.3">GND</text>
<text x="238.8" y="57.5">+5V</text>
<text x="253.3" y="57.5">+3.3V</text>
<text x="31.2" y="71.4">GND</text>
<text x="223.8" y="66.8">J7</text>
<text x="224.6" y="69.4">Conn_01x02</text>
<text x="239.1" y="66.8">J8</text>
<text x="239.9" y="69.4">Conn_01x02</text>
<text x="255.6" y="66.8">J9</text>
<text x="256.4" y="69.4">Conn_01x02</text>
<text x="270" y="68.8">GND</text>
<text x="26.7" y="74">+5V</text>
<text x="48.3" y="74">+5V</text>
<text x="135.9" y="75.3">+5V</text>
<text x="29.9" y="81">R8</text>
<text x="30" y="83.4">10k</text>
<text x="30.6" y="87.9">Conn_02x08_Odd_Even</text>
<text x="39" y="85.6">PL3</text>
<text x="118.2" y="87.9">Conn_02x08_Odd_Even</text>
<text x="126.6" y="85.6">PL2</text>
<text x="47.7" y="114.5">GND</text>
<text x="38.7" y="126.1">+3.3V</text>
<text x="88.2" y="126.1">+3.3V</text>
<text x="116.3" y="131.1">GND</text>
<text x="43.3" y="134.3">U3</text>
<text x="44" y="136.8">74LVC244</text>
<text x="92.9" y="134.3">U2</text>
<text x="93.6" y="136.8">74LVC244</text>
<text x="33.5" y="140.6">1A0</text>
<text x="33.5" y="143.1">1A1</text>
<text x="41.3" y="141.7" transform="rotate(-90 41.3 141.7)">VCC</text>
<text x="44.6" y="143.1">1Y1</text>
<text x="44.6" y="140.6">1Y0</text>
<text x="83.1" y="140.6">1A0</text>
<text x="83.1" y="143.1">1A1</text>
<text x="90.8" y="141.7" transform="rotate(-90 90.8 141.7)">VCC</text>
<text x="94.1" y="143.1">1Y1</text>
<text x="94.1" y="140.6">1Y0</text>
<text x="265.7" y="142">H3</text>
<text x="33.5" y="145.7">1A2</text>
<text x="33.5" y="148.2">1A3</text>
<text x="44.6" y="148.2">1Y3</text>
<text x="44.6" y="145.7">1Y2</text>
<text x="83.1" y="145.7">1A2</text>
<text x="83.1" y="148.2">1A3</text>
<text x="94.1" y="148.2">1Y3</text>
<text x="94.1" y="145.7">1Y2</text>
<text x="244.1" y="147.1">H1</text>
<text x="244.4" y="149.4">MountingHole</text>
<text x="266" y="144.3">MountingHole</text>
<text x="33.5" y="155.8">2A2</text>
<text x="33.5" y="153.3">2A1</text>
<text x="33.5" y="150.7">2A0</text>
<text x="44.6" y="150.7">2Y0</text>
<text x="44.6" y="153.3">2Y1</text>
<text x="44.6" y="155.8">2Y2</text>
<text x="83.1" y="155.8">2A2</text>
<text x="83.1" y="153.3">2A1</text>
<text x="83.1" y="150.7">2A0</text>
<text x="94.1" y="150.7">2Y0</text>
<text x="94.1" y="153.3">2Y1</text>
<text x="94.1" y="155.8">2Y2</text>
<text x="207.2" y="152.1">X1</text>
<text x="217.4" y="152.1">NASCOM-logo</text>
<text x="33.5" y="158.4">2A3</text>
<text x="44.6" y="158.4">2Y3</text>
<text x="83.1" y="158.4">2A3</text>
<text x="94.1" y="158.4">2Y3</text>
<text x="207.2" y="157.1">X2</text>
<text x="218.5" y="157.1">KiCad-sm-logo</text>
<text x="244.1" y="159.8">H2</text>
<text x="265.7" y="159.8">H4</text>
<text x="33.5" y="163.4">1OE</text>
<text x="33.5" y="166">2OE</text>
<text x="41.3" y="167.4" transform="rotate(-90 41.3 167.4)">GND</text>
<text x="61.3" y="163.4">J1</text>
<text x="62.1" y="165.9">Conn_01x02</text>
<text x="83.1" y="163.4">1OE</text>
<text x="83.1" y="166">2OE</text>
<text x="90.8" y="167.4" transform="rotate(-90 90.8 167.4)">GND</text>
<text x="244.4" y="162.1">MountingHole</text>
<text x="266" y="162.1">MountingHole</text>
<text x="38.8" y="180.6">GND</text>
<text x="88.3" y="180.6">GND</text>
</g>
<g font-size="1.8" fill="#0000c2">
<text x="135.9" y="23.3">ONLY fit L7805 where Gemini</text>
<text x="78.7" y="29.2">12V in</text>
<text x="88.9" y="25.4">&quot;GEMINI SERIAL&quot;</text>
<text x="135.9" y="25.4">Serial Keyboard is selected</text>
<text x="33" y="31.7">&quot;GEMINI PARALLEL&quot;</text>
<text x="78.7" y="31.7">KCLK out</text>
<text x="78.7" y="36.8">KDAT out</text>
<text x="255.3" y="38.6">Near</text>
<text x="255.3" y="40.6">SDcard</text>
<text x="50.8" y="44.4">/STROBE out</text>
<text x="25.4" y="49.5">D5 out</text>
<text x="25.4" y="52.1">D6 out</text>
<text x="50.8" y="49.5">D4 out</text>
<text x="243.8" y="52.1">Probe points/debug</text>
<text x="25.4" y="57.1">D3 out</text>
<text x="25.4" y="59.7">D1 out</text>
<text x="50.8" y="57.1">D0 out</text>
<text x="50.8" y="54.6">D2 out</text>
<text x="50.8" y="62.2">D7 out</text>
<text x="119.4" y="69.8">&quot;NASCOM SERIAL&quot;</text>
<text x="33" y="82.5">&quot;NASCOM KBD&quot;</text>
<text x="143.5" y="84.5">TX in (TX is nascom OUTPUT)</text>
<text x="143.5" y="86.5">RX out</text>
<text x="143.5" y="88.6">TXRXBAUDCLK out</text>
<text x="30.4" y="95.2">/S2</text>
<text x="30.4" y="92.7">/S1</text>
<text x="30.4" y="90.2">/S0</text>
<text x="48.3" y="92.7">/NMI</text>
<text x="102.9" y="90.2">DRIVE fr NAS</text>
<text x="102.9" y="92.7">RXD to NAS</text>
<text x="103.2" y="95.2">SERCLK to NAS</text>
<text x="143.5" y="90.6">DRIVE in</text>
<text x="143.5" y="92.7">All at 5V. TODO: polarity..</text>
<text x="30.4" y="97.8">/S3</text>
<text x="30.4" y="100.3">/S4</text>
<text x="49.3" y="100.3">/RST</text>
<text x="30.4" y="105.4">/S6</text>
<text x="30.4" y="102.9">/S5</text>
<text x="30.4" y="107.9">/S7</text>
<text x="49.2" y="102.9">/KBDCLK</text>
<text x="49.3" y="105.4">/KBDRST</text>
<text x="137.2" y="102.9">TXD fr NAS</text>
<text x="105.4" y="115.3">This is &quot;sympathetic with&quot; not &quot;compatible with&quot; the</text>
<text x="105.4" y="117.3">NASCOM serial connector: there are no 12V RS232 levels,</text>
<text x="105.4" y="119.4">only 5V levels, and no audio/cassette interface.</text>
<text x="232.4" y="131.8">PCB: 100mm x 100mm</text>
<text x="232.4" y="133.8">Hole centres:</text>
<text x="232.4" y="135.9">5mm or 15mm in from the edge, as shown</text>
<text x="124.5" y="178.9">PCB setup:</text>
<text x="26.7" y="183.4">74LVC244 required for level translation in 5V -&gt; 3V3 direction. Not</text>
<text x="26.7" y="185.4">required for 3V3 -&gt; 5V direction but used as buffers for some signals .</text>
<text x="124.5" y="181">Set grid to 1.0mm for edge cuts and holes</text>
<text x="124.5" y="183.1">Set grid to 25mils for routing; tracks are</text>
<text x="124.5" y="185.1">0.25mm with 0.2mm spacing.</text>
<text x="124.5" y="187.2">Change IC pads to oval,</text>
<text x="124.5" y="189.2">1.6mm x 1.439mm to get 2 tracks through.</text>
</g>
<g font-size="1.8">
<text x="70" y="31.7">GPO6</text>
<text x="70" y="36.8">GPO7</text>
<text x="64.8" y="44.4">GPO8</text>
<text x="19.2" y="52.1">GPO6</text>
<text x="19.2" y="49.5">GPO5</text>
<text x="64.8" y="49.5">GPO4</text>
<text x="19.2" y="59.7">GPO1</text>
<text x="19.2" y="57.1">GPO3</text>
<text x="64.8" y="57.1">GPO0</text>
<text x="64.8" y="54.6">GPO2</text>
<text x="64.8" y="62.2">GPO7</text>
<text x="19.2" y="95.2">GPO2</text>
<text x="19.2" y="90.2">GPO0</text>
<text x="19.2" y="92.7">GPO1</text>
<text x="58.4" y="92.7">GPO7</text>
<text x="94.4" y="95.2">GPO10</text>
<text x="95.3" y="90.2">GPI13</text>
<text x="95.4" y="92.7">GPO9</text>
<text x="19.2" y="97.8">GPO3</text>
<text x="19.2" y="100.3">GPO4</text>
<text x="58.4" y="100.3">GPO8</text>
<text x="19.2" y="102.9">GPO5</text>
<text x="19.2" y="105.4">GPO6</text>
<text x="58.4" y="105.4">GPI12</text>
<text x="58.4" y="102.9">GPI11</text>
<text x="148.6" y="102.9">GPI14</text>
<text x="57.1" y="139.7">GPO0</text>
<text x="57.1" y="142.2">GPO1</text>
<text x="106.7" y="142.2">GPO9</text>
<text x="106.7" y="139.7">GPO8</text>
<text x="57.1" y="149.9">GPO4</text>
<text x="57.1" y="144.8">GPO2</text>
<text x="57.1" y="147.3">GPO3</text>
<text x="69.9" y="147.3">GPI11</text>
<text x="69.9" y="149.9">GPI12</text>
<text x="106.7" y="144.8">GPO10</text>
<text x="57.1" y="154.9">GPO6</text>
<text x="57.1" y="152.4">GPO5</text>
<text x="69.9" y="152.4">GPI13</text>
<text x="69.9" y="154.9">GPI14</text>
<text x="57.1" y="157.5">GPO7</text>
</g>
</svg>
